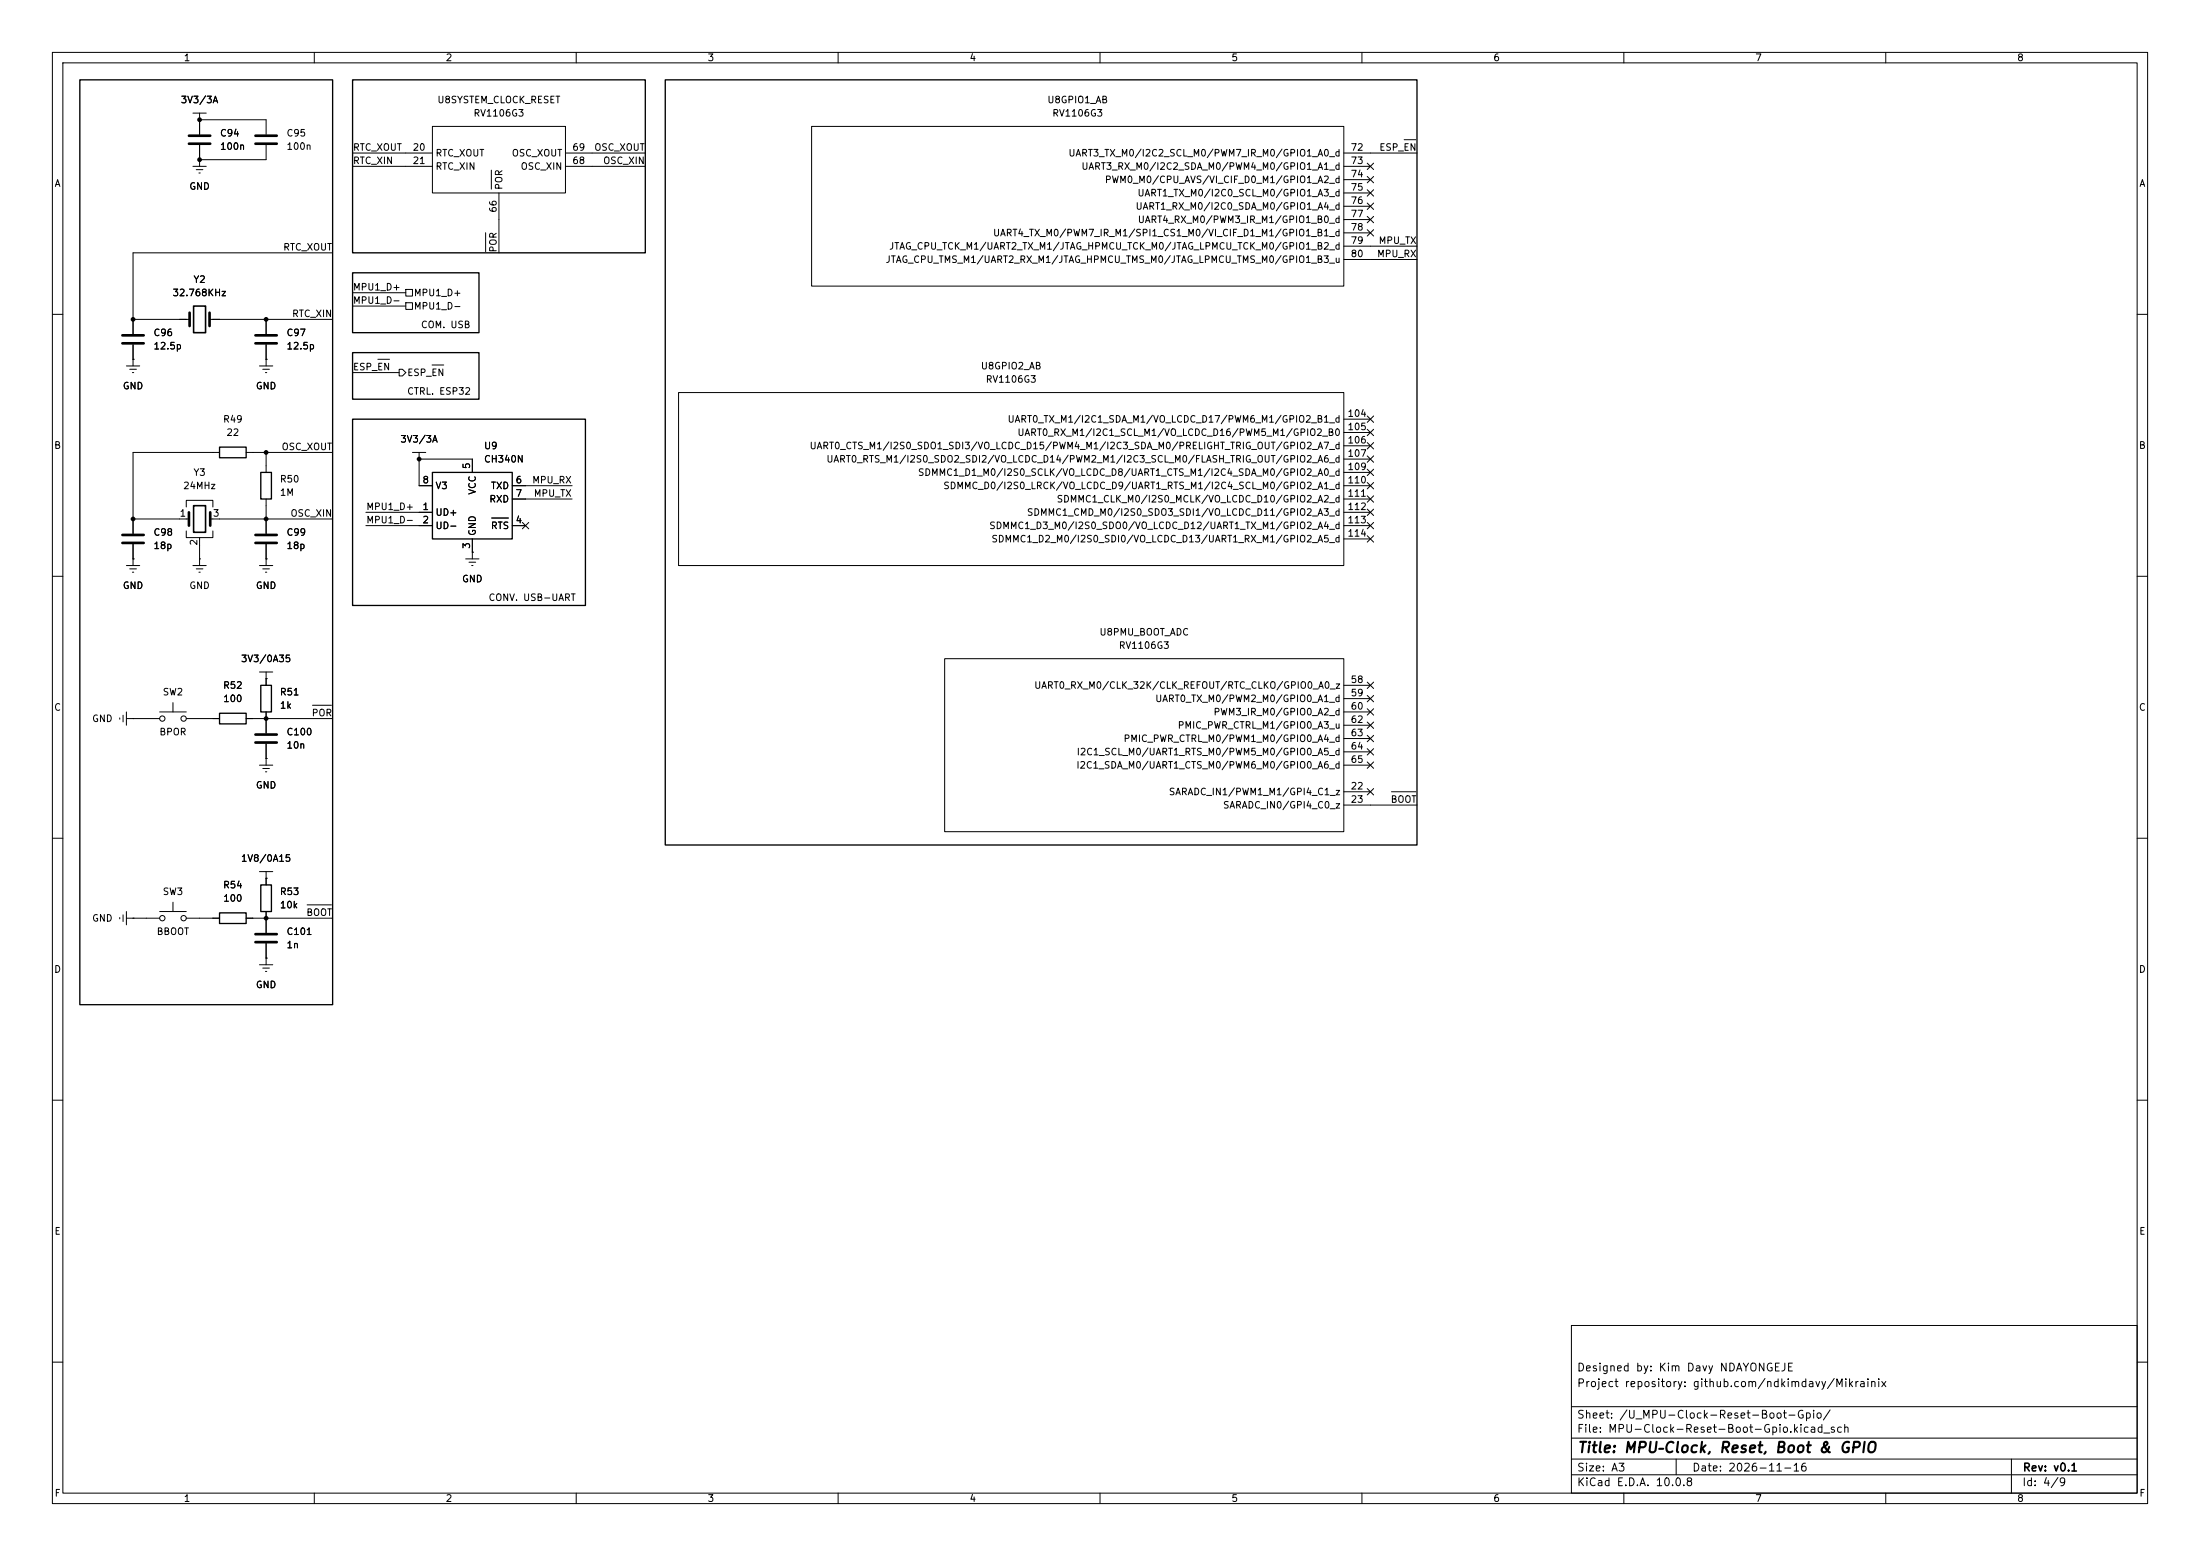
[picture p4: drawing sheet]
<svg xmlns="http://www.w3.org/2000/svg" width="420mm" height="297mm" viewBox="0 0 420 297" stroke-linecap="round" stroke-linejoin="round" font-family="sans-serif">
<g fill="none" stroke="#000" stroke-width=".19">
<path d="M10 10h400v277h-400zM12 12h396v273h-396zM60 10v2M110 10v2M160 10v2M210 10v2M260 10v2M310 10v2M360 10v2M36.8 21.6h2.6M36.8 31.8h2.6M37.5 32.4h1.2"/>
<path d="M38 33h.2M38.1 22.9h.1M38.1 30.5h.1M38.1 22.9h12.7v2.8M38.1 21.6v4.1M38.1 27.7v4.1M50.8 27.7v2.8h-12.7M67.3 29.2h15.2M67.3 31.8h15.2M82.5 24.1h25.4v12.7h-25.4zM93.8 32.5v3.6M95.2 36.8v11.5"/>
<path d="M107.9 29.2h15.3M107.9 31.8h15.3M154.9 24.1h101.6v30.5h-101.6zM256.5 29.2h14M256.5 31.8h5.1M256.5 34.3h5.1M256.5 36.8h5.1M256.5 39.4h5.1M261 33.7l1.2 1.2M261 36.2l1.2 1.2M261 38.8l1.2 1.2M261 31.1l1.2 1.3"/>
<path d="M262.2 33.7l-1.2 1.2M262.2 36.2l-1.2 1.2M262.2 38.8l-1.2 1.2M262.2 31.1l-1.2 1.3M268.1 26.7h2.2M63.5 48.3h-38.1v15.5M67.3 55.9h10.2M67.3 58.4h10.2M77.5 57.8h1.2v1.3h-1.2zM77.5 55.2h1.2v1.3h-1.2zM92.7 44.4v3.6M256.5 41.9h5.1"/>
<path d="M256.5 44.5h5.1M256.5 47h14M256.5 49.5h14M261 43.8l1.2 1.3M261 41.3l1.2 1.2M262.2 43.8l-1.2 1.3M262.2 41.3l-1.2 1.2M10 60h2M24.1 69.9h2.6M24.8 70.5h1.2M25.3 71.1h.2M25.4 68.6h.1"/>
<path d="M25.4 65.8v4.1M25.4 61h10.8M40 61h23.5M49.5 69.9h2.6M50.2 70.5h1.2M50.7 71.1h.2M50.8 68.6h.1M50.8 61v2.8M50.8 65.8v4.1M67.3 71.1h8.9M72.1 68.6h2.3M76.2 70.5h.6l.7 .6-.7 .7h-.6z"/>
<path d="M82.5 69.7h2.2M129.5 74.9h127v33.1h-127zM261 79.4l1.2 1.2M262.2 79.4l-1.2 1.2M408 60h2M25.4 99.1h10.7M35.6 96.8v-1.3h5v1.3M40.1 99.1h23.4M41.9 86.4h-16.5v15.5M47 86.4h16.5M50.8 86.4v3.8M50.8 95.3v6.6"/>
<path d="M69.8 97.8h12.7M78.7 86.4h2.6M80 87.6h.1M80 87.6h10.2v2.6M80 86.4v6.3h2.5M93.9 98.9h3.2M97.8 92.7h11.4M97.8 95.3h11.4M99.7 99.7l1.2 1.2M100.9 99.7l-1.2 1.2M256.5 97.8h5.1M256.5 92.7h5.1"/>
<path d="M256.5 95.3h5.1M256.5 80h5.1M256.5 82.6h5.1M256.5 85.1h5.1M256.5 87.6h5.1M256.5 90.2h5.1M261 97.2l1.2 1.2M261 87l1.2 1.2M261 84.5l1.2 1.2M261 81.9l1.2 1.3M261 89.6l1.2 1.2M261 92.1l1.2 1.2"/>
<path d="M261 99.7l1.2 1.2M261 94.6l1.2 1.3M262.2 97.2l-1.2 1.2M262.2 87l-1.2 1.2M262.2 84.5l-1.2 1.2M262.2 81.9l-1.2 1.3M262.2 89.6l-1.2 1.2M262.2 92.1l-1.2 1.2M262.2 99.7l-1.2 1.2M262.2 94.6l-1.2 1.3M10 110h2M24.1 108h2.6"/>
<path d="M24.8 108.6h1.2M25.3 109.2h.2M25.4 106.7h.1M25.4 103.9v4.1M35.6 101.3v1.3h5v-1.3M36.8 108h2.6M37.5 108.6h1.2M38 109.2h.2M38.1 106.7h.1M38.1 102.6v5.4M49.5 108h2.6M50.2 108.6h1.2"/>
<path d="M50.7 109.2h.2M50.8 106.7h.1M50.8 103.9v4.1M69.8 100.3h12.7M88.9 106.7h2.5M89.5 107.3h1.3M90 108h.3M90.2 105.4h.1M90.2 102.9v3.8M97.8 100.3h2.5M256.5 100.3h5.1M256.5 102.9h5.1"/>
<path d="M261 102.3l1.2 1.2M262.2 102.3l-1.2 1.2M408 110h2M22.9 137v.3M23.5 136.5v1.3M24.1 137.2h6.4M24.1 135.9v2.5M25.4 137.2h.1M30.5 135.9h5.1M33 134.1v1.8M35.6 137.2h6.3M47 137.2h16.5"/>
<path d="M49.5 128.3h2.6M50.8 129.5h.1M50.8 128.3v2.5M50.8 135.9v4.1M59.7 134.6h3.6M180.3 125.7h76.2v33.1h-76.2zM256.5 135.9h5.1M256.5 130.8h5.1M256.5 133.4h5.1M256.5 138.4h5.1M261 135.3l1.2 1.2M261 130.2l1.2 1.2"/>
<path d="M261 132.7l1.2 1.3M261 137.8l1.2 1.2M262.2 135.3l-1.2 1.2M262.2 130.2l-1.2 1.2M262.2 132.7l-1.2 1.3M262.2 137.8l-1.2 1.2M10 160h2M49.5 146.1h2.6M50.2 146.7h1.2M50.7 147.3h.2M50.8 144.8h.1M50.8 142v4.1"/>
<path d="M256.5 151.1h5.1M256.5 153.7h14M256.5 141h5.1M256.5 143.5h5.1M256.5 146.1h5.1M261 150.5l1.2 1.2M261 140.4l1.2 1.2M261 142.9l1.2 1.2M261 145.4l1.2 1.3M262.2 150.5l-1.2 1.2M262.2 140.4l-1.2 1.2M262.2 142.9l-1.2 1.2"/>
<path d="M262.2 145.4l-1.2 1.3M265.6 151.1h4.7M408 160h2M22.9 175.1v.3M23.5 174.6v1.3M24.1 175.3h6.4M24.1 174v2.5M25.4 175.3h.1M30.5 174h5.1M33 172.2v1.8M35.6 175.3h6.3M47 175.3h16.5"/>
<path d="M49.5 166.4h2.6M50.8 167.6h.1M50.8 166.4v2.5M50.8 174v4.1M58.6 172.7h4.7M49.5 184.2h2.6M50.2 184.8h1.2M50.7 185.4h.2M50.8 182.9h.1M50.8 180.1v4.1M10 210h2M408 210h2"/>
<path d="M300 253h108v32h-108zM10 260h2M300 278.5h108M300 274.5h108M300 268.5h108M320 278.5v3M384 278.5v6.5M408 260h2M60 285v2M110 285v2M160 285v2M210 285v2"/>
<path d="M260 285v2M300 281.5h108M310 285v2M360 285v2"/>
<circle cx="31" cy="137.2" r=".51"/>
<circle cx="35.1" cy="137.2" r=".51"/>
<circle cx="31" cy="175.3" r=".51"/>
<circle cx="35.1" cy="175.3" r=".51"/>
</g>
<g fill="none" stroke="#000" stroke-width=".25">
<path d="M15.2 15.2h48.3v176.6h-48.3zM67.3 15.2h55.9v33.1h-55.9zM127 15.2h143.5v146.1h-143.5zM67.3 52.1h24.1v11.4h-24.1zM67.3 67.3h24.1v8.9h-24.1zM41.9 85.3h5.1v2.1h-5.1zM49.8 90.2h2v5.1h-2zM67.3 80h44.5v35.6h-44.5zM82.5 90.2h15.3v12.7h-15.3zM41.9 136.1h5.1v2.1h-5.1zM49.8 130.8h2v5.1h-2zM41.9 174.2h5.1v2.1h-5.1z"/>
<path d="M49.8 168.9h2v5.1h-2z"/>
</g>
<g fill="none" stroke="#000" stroke-width=".51">
<path d="M36.1 25.9h4M36.1 27.4h4M48.8 25.9h4M48.8 27.4h4M36.2 59.7v2.5M40 59.7v2.5M23.4 64h4M23.4 65.5h4M48.8 64h4M48.8 65.5h4M36.1 97.8v2.5M40.1 97.8v2.5"/>
<path d="M23.4 102.1h4M23.4 103.6h4M48.8 102.1h4M48.8 103.6h4M48.8 140.2h4M48.8 141.7h4M48.8 178.3h4M48.8 179.8h4"/>
</g>
<path d="M37 58.4h2.2v5.1h-2.2zM37 96.5h2.2v5.1h-2.2z" fill="none" stroke="#000" stroke-width=".3"/>
<g fill="#000">
<circle cx="38.1" cy="30.5" r=".46"/>
<circle cx="38.1" cy="22.9" r=".46"/>
<circle cx="25.4" cy="61" r=".46"/>
<circle cx="50.8" cy="61" r=".46"/>
<circle cx="25.4" cy="99.1" r=".46"/>
<circle cx="50.8" cy="86.4" r=".46"/>
<circle cx="50.8" cy="99.1" r=".46"/>
<circle cx="80" cy="87.6" r=".46"/>
<circle cx="50.8" cy="137.2" r=".46"/>
<circle cx="50.8" cy="175.3" r=".46"/>
</g>
<text font-size="2" x="301" y="277.8">Title: MPU–Clock, Reset, Boot &amp; GPIO</text>
<g font-size="1.5">
<text x="300.9" y="262.1">Designed by: Kim Davy NDAYONGEJE</text>
<text x="300.9" y="265.1">Project repository: github.com/ndkimdavy/Mikrainix</text>
<text x="300.9" y="273.8">File: MPU-Clock-Reset-Boot-Gpio.kicad_sch</text>
<text x="300.9" y="271.1">Sheet: /U_MPU-Clock-Reset-Boot-Gpio/</text>
<text x="300.9" y="281.2">Size: A3</text>
<text x="322.9" y="281.2">Date: 2026-11-16</text>
<text x="386" y="281.2">Rev: v0.1</text>
<text x="300.9" y="284">KiCad E.D.A. 10.0.8</text>
<text x="385.9" y="284">Id: 4/9</text>
</g>
<g font-size="1.3">
<text x="35" y="12">1</text>
<text x="85" y="12">2</text>
<text x="135" y="12">3</text>
<text x="185" y="12">4</text>
<text x="235" y="12">5</text>
<text x="285" y="12">6</text>
<text x="335" y="12">7</text>
<text x="385" y="12">8</text>
<text x="34.4" y="20">3V3/3A</text>
<text x="83.4" y="20">U8SYSTEM_CLOCK_RESET</text>
<text x="90.3" y="22.6">RV1106G3</text>
<text x="199.8" y="20">U8GPIO1_AB</text>
<text x="200.8" y="22.6">RV1106G3</text>
<text x="41.9" y="26.4">C94</text>
<text x="41.9" y="28.9">100n</text>
<text x="54.6" y="26.4">C95</text>
<text x="54.6" y="28.9">100n</text>
<text x="67.3" y="29.1">RTC_XOUT</text>
<text x="78.7" y="29.1">20</text>
<text x="109.2" y="29.1">69</text>
<text x="113.3" y="29.1">OSC_XOUT</text>
<text x="257.7" y="29.1">72</text>
<text x="263.2" y="29.1">ESP_EN</text>
<text x="10.3" y="36">A</text>
<text x="67.3" y="31.6">RTC_XIN</text>
<text x="78.7" y="31.6">21</text>
<text x="83" y="30.2">RTC_XOUT</text>
<text x="83" y="32.7">RTC_XIN</text>
<text x="97.6" y="30.2">OSC_XOUT</text>
<text x="99.3" y="32.7">OSC_XIN</text>
<text x="109.2" y="31.6">68</text>
<text x="115" y="31.6">OSC_XIN</text>
<text x="203.9" y="30.2">UART3_TX_M0/I2C2_SCL_M0/PWM7_IR_M0/GPIO1_A0_d</text>
<text x="206.3" y="32.7">UART3_RX_M0/I2C2_SDA_M0/PWM4_M0/GPIO1_A1_d</text>
<text x="210.8" y="35.3">PWM0_M0/CPU_AVS/VI_CIF_D0_M1/GPIO1_A2_d</text>
<text x="257.7" y="31.6">73</text>
<text x="257.7" y="34.2">74</text>
<text x="408.3" y="36">A</text>
<text x="36" y="36.5">GND</text>
<text x="95.1" y="40.7" transform="rotate(-90 95.1 40.7)">66</text>
<text x="96.2" y="36.3" transform="rotate(-90 96.2 36.3)">POR</text>
<text x="216.7" y="40.3">UART1_RX_M0/I2C0_SDA_M0/GPIO1_A4_d</text>
<text x="217" y="37.8">UART1_TX_M0/I2C0_SCL_M0/GPIO1_A3_d</text>
<text x="257.7" y="36.7">75</text>
<text x="257.7" y="39.2">76</text>
<text x="257.7" y="41.8">77</text>
<text x="169.6" y="48">JTAG_CPU_TCK_M1/UART2_TX_M1/JTAG_HPMCU_TCK_M0/JTAG_LPMCU_TCK_M0/GPIO1_B2_d</text>
<text x="189.5" y="45.4">UART4_TX_M0/PWM7_IR_M1/SPI1_CS1_M0/VI_CIF_D1_M1/GPIO1_B1_d</text>
<text x="217.1" y="42.9">UART4_RX_M0/PWM3_IR_M1/GPIO1_B0_d</text>
<text x="257.7" y="44.3">78</text>
<text x="257.7" y="46.9">79</text>
<text x="263.1" y="46.9">MPU_TX</text>
<text x="54" y="48.1">RTC_XOUT</text>
<text x="95.1" y="48.3" transform="rotate(-90 95.1 48.3)">POR</text>
<text x="169" y="50.5">JTAG_CPU_TMS_M1/UART2_RX_M1/JTAG_HPMCU_TMS_M0/JTAG_LPMCU_TMS_M0/GPIO1_B3_u</text>
<text x="257.7" y="49.4">80</text>
<text x="262.8" y="49.4">MPU_RX</text>
<text x="32.8" y="56.8">32.768KHz</text>
<text x="36.8" y="54.3">Y2</text>
<text x="67.3" y="58.3">MPU1_D-</text>
<text x="67.3" y="55.8">MPU1_D+</text>
<text x="78.9" y="59.4">MPU1_D-</text>
<text x="78.9" y="56.8">MPU1_D+</text>
<text x="29.2" y="64.5">C96</text>
<text x="54.6" y="64.5">C97</text>
<text x="55.7" y="60.8">RTC_XIN</text>
<text x="80.2" y="62.9">COM. USB</text>
<text x="29.2" y="67">12.5p</text>
<text x="54.6" y="67">12.5p</text>
<text x="67.3" y="71">ESP_EN</text>
<text x="187.1" y="70.8">U8GPIO2_AB</text>
<text x="23.3" y="74.6">GND</text>
<text x="48.7" y="74.6">GND</text>
<text x="77.6" y="75.6">CTRL. ESP32</text>
<text x="77.6" y="72.1">ESP_EN</text>
<text x="188.1" y="73.4">RV1106G3</text>
<text x="42.5" y="81">R49</text>
<text x="43.1" y="83.5">22</text>
<text x="192.2" y="81">UART0_TX_M1/I2C1_SDA_M1/VO_LCDC_D17/PWM6_M1/GPIO2_B1_d</text>
<text x="194.1" y="83.5">UART0_RX_M1/I2C1_SCL_M1/VO_LCDC_D16/PWM5_M1/GPIO2_B0</text>
<text x="257.1" y="79.9">104</text>
<text x="257.1" y="82.4">105</text>
<text x="10.2" y="86">B</text>
<text x="53.7" y="86.2">OSC_XOUT</text>
<text x="76.3" y="84.8">3V3/3A</text>
<text x="90" y="89.6" transform="rotate(-90 90 89.6)">5</text>
<text x="92.3" y="86.1">U9</text>
<text x="92.3" y="88.6">CH340N</text>
<text x="154.4" y="86.1">UART0_CTS_M1/I2S0_SDO1_SDI3/VO_LCDC_D15/PWM4_M1/I2C3_SDA_M0/PRELIGHT_TRIG_OUT/GPIO2_A7_d</text>
<text x="157.7" y="88.6">UART0_RTS_M1/I2S0_SDO2_SDI2/VO_LCDC_D14/PWM2_M1/I2C3_SCL_M0/FLASH_TRIG_OUT/GPIO2_A6_d</text>
<text x="257.1" y="85">106</text>
<text x="257.1" y="87.5">107</text>
<text x="408.2" y="86">B</text>
<text x="34.9" y="93.7">24MHz</text>
<text x="36.8" y="91.1">Y3</text>
<text x="53.3" y="92.4">R50</text>
<text x="53.3" y="94.9">1M</text>
<text x="80.5" y="92.6">8</text>
<text x="83" y="93.7">V3</text>
<text x="91.1" y="94.5" transform="rotate(-90 91.1 94.5)">VCC</text>
<text x="93.6" y="93.7">TXD</text>
<text x="98.3" y="92.6">6</text>
<text x="98.3" y="95.1">7</text>
<text x="101.5" y="92.6">MPU_RX</text>
<text x="101.8" y="95.1">MPU_TX</text>
<text x="175.1" y="91.1">SDMMC1_D1_M0/I2S0_SCLK/VO_LCDC_D8/UART1_CTS_M1/I2C4_SDA_M0/GPIO2_A0_d</text>
<text x="180" y="93.7">SDMMC_D0/I2S0_LRCK/VO_LCDC_D9/UART1_RTS_M1/I2C4_SCL_M0/GPIO2_A1_d</text>
<text x="257.1" y="90">109</text>
<text x="257.1" y="92.6">110</text>
<text x="257.1" y="95.1">111</text>
<text x="34.2" y="98.9">1</text>
<text x="40.5" y="98.9">3</text>
<text x="55.4" y="98.9">OSC_XIN</text>
<text x="69.8" y="100.2">MPU1_D-</text>
<text x="69.8" y="97.7">MPU1_D+</text>
<text x="80.5" y="97.7">1</text>
<text x="80.5" y="100.2">2</text>
<text x="83" y="98.8">UD+</text>
<text x="83" y="101.3">UD-</text>
<text x="93.3" y="96.2">RXD</text>
<text x="93.6" y="101.3">RTS</text>
<text x="98.3" y="100.2">4</text>
<text x="188.7" y="101.3">SDMMC1_D3_M0/I2S0_SDO0/VO_LCDC_D12/UART1_TX_M1/GPIO2_A4_d</text>
<text x="195.9" y="98.8">SDMMC1_CMD_M0/I2S0_SDO3_SDI1/VO_LCDC_D11/GPIO2_A3_d</text>
<text x="201.6" y="96.2">SDMMC1_CLK_M0/I2S0_MCLK/VO_LCDC_D10/GPIO2_A2_d</text>
<text x="257.1" y="97.7">112</text>
<text x="257.1" y="100.2">113</text>
<text x="29.2" y="102.6">C98</text>
<text x="29.2" y="105.1">18p</text>
<text x="38" y="104.2" transform="rotate(-90 38 104.2)">2</text>
<text x="54.6" y="102.6">C99</text>
<text x="54.6" y="105.1">18p</text>
<text x="90" y="104.9" transform="rotate(-90 90 104.9)">3</text>
<text x="91.1" y="102.4" transform="rotate(-90 91.1 102.4)">GND</text>
<text x="189.2" y="103.8">SDMMC1_D2_M0/I2S0_SDI0/VO_LCDC_D13/UART1_RX_M1/GPIO2_A5_d</text>
<text x="257.1" y="102.7">114</text>
<text x="23.3" y="112.7">GND</text>
<text x="36" y="112.7">GND</text>
<text x="48.7" y="112.7">GND</text>
<text x="88.1" y="111.5">GND</text>
<text x="93.2" y="115">CONV. USB-UART</text>
<text x="209.8" y="121.6">U8PMU_BOOT_ADC</text>
<text x="213.5" y="124.2">RV1106G3</text>
<text x="42.5" y="131.8">R52</text>
<text x="45.9" y="126.7">3V3/0A35</text>
<text x="197.3" y="131.8">UART0_RX_M0/CLK_32K/CLK_REFOUT/RTC_CLKO/GPIO0_A0_z</text>
<text x="257.7" y="130.7">58</text>
<text x="10.2" y="136">C</text>
<text x="31" y="133">SW2</text>
<text x="42.5" y="134.3">100</text>
<text x="53.3" y="133">R51</text>
<text x="53.3" y="135.6">1k</text>
<text x="59.4" y="137">POR</text>
<text x="220.4" y="134.3">UART0_TX_M0/PWM2_M0/GPIO0_A1_d</text>
<text x="231.6" y="136.9">PWM3_IR_M0/GPIO0_A2_d</text>
<text x="257.7" y="133.2">59</text>
<text x="257.7" y="135.8">60</text>
<text x="408.2" y="136">C</text>
<text x="17.5" y="138.1">GND</text>
<text x="30.3" y="140.7">BPOR</text>
<text x="54.6" y="140.7">C100</text>
<text x="54.6" y="143.2">10n</text>
<text x="214.4" y="141.9">PMIC_PWR_CTRL_M0/PWM1_M0/GPIO0_A4_d</text>
<text x="224.7" y="139.4">PMIC_PWR_CTRL_M1/GPIO0_A3_u</text>
<text x="257.7" y="138.3">62</text>
<text x="257.7" y="140.8">63</text>
<text x="257.7" y="143.4">64</text>
<text x="205.4" y="147">I2C1_SDA_M0/UART1_CTS_M0/PWM6_M0/GPIO0_A6_d</text>
<text x="205.4" y="144.5">I2C1_SCL_M0/UART1_RTS_M0/PWM5_M0/GPIO0_A5_d</text>
<text x="257.7" y="145.9">65</text>
<text x="48.7" y="150.8">GND</text>
<text x="223" y="152.1">SARADC_IN1/PWM1_M1/GPI4_C1_z</text>
<text x="233.4" y="154.6">SARADC_IN0/GPI4_C0_z</text>
<text x="257.7" y="151">22</text>
<text x="257.7" y="153.5">23</text>
<text x="265.4" y="153.5">BOOT</text>
<text x="45.9" y="164.8">1V8/0A15</text>
<text x="31" y="171.1">SW3</text>
<text x="42.5" y="169.9">R54</text>
<text x="42.5" y="172.4">100</text>
<text x="53.3" y="171.1">R53</text>
<text x="53.3" y="173.7">10k</text>
<text x="17.5" y="176.2">GND</text>
<text x="29.8" y="178.8">BBOOT</text>
<text x="54.6" y="178.8">C101</text>
<text x="58.4" y="175.1">BOOT</text>
<text x="10.2" y="186">D</text>
<text x="54.6" y="181.3">1n</text>
<text x="408.2" y="186">D</text>
<text x="48.7" y="188.9">GND</text>
<text x="10.3" y="236">E</text>
<text x="408.3" y="236">E</text>
<text x="10.3" y="286">F</text>
<text x="35" y="287">1</text>
<text x="85" y="287">2</text>
<text x="135" y="287">3</text>
<text x="185" y="287">4</text>
<text x="235" y="287">5</text>
<text x="285" y="287">6</text>
<text x="335" y="287">7</text>
<text x="385" y="287">8</text>
<text x="408.3" y="286">F</text>
</g>
</svg>
